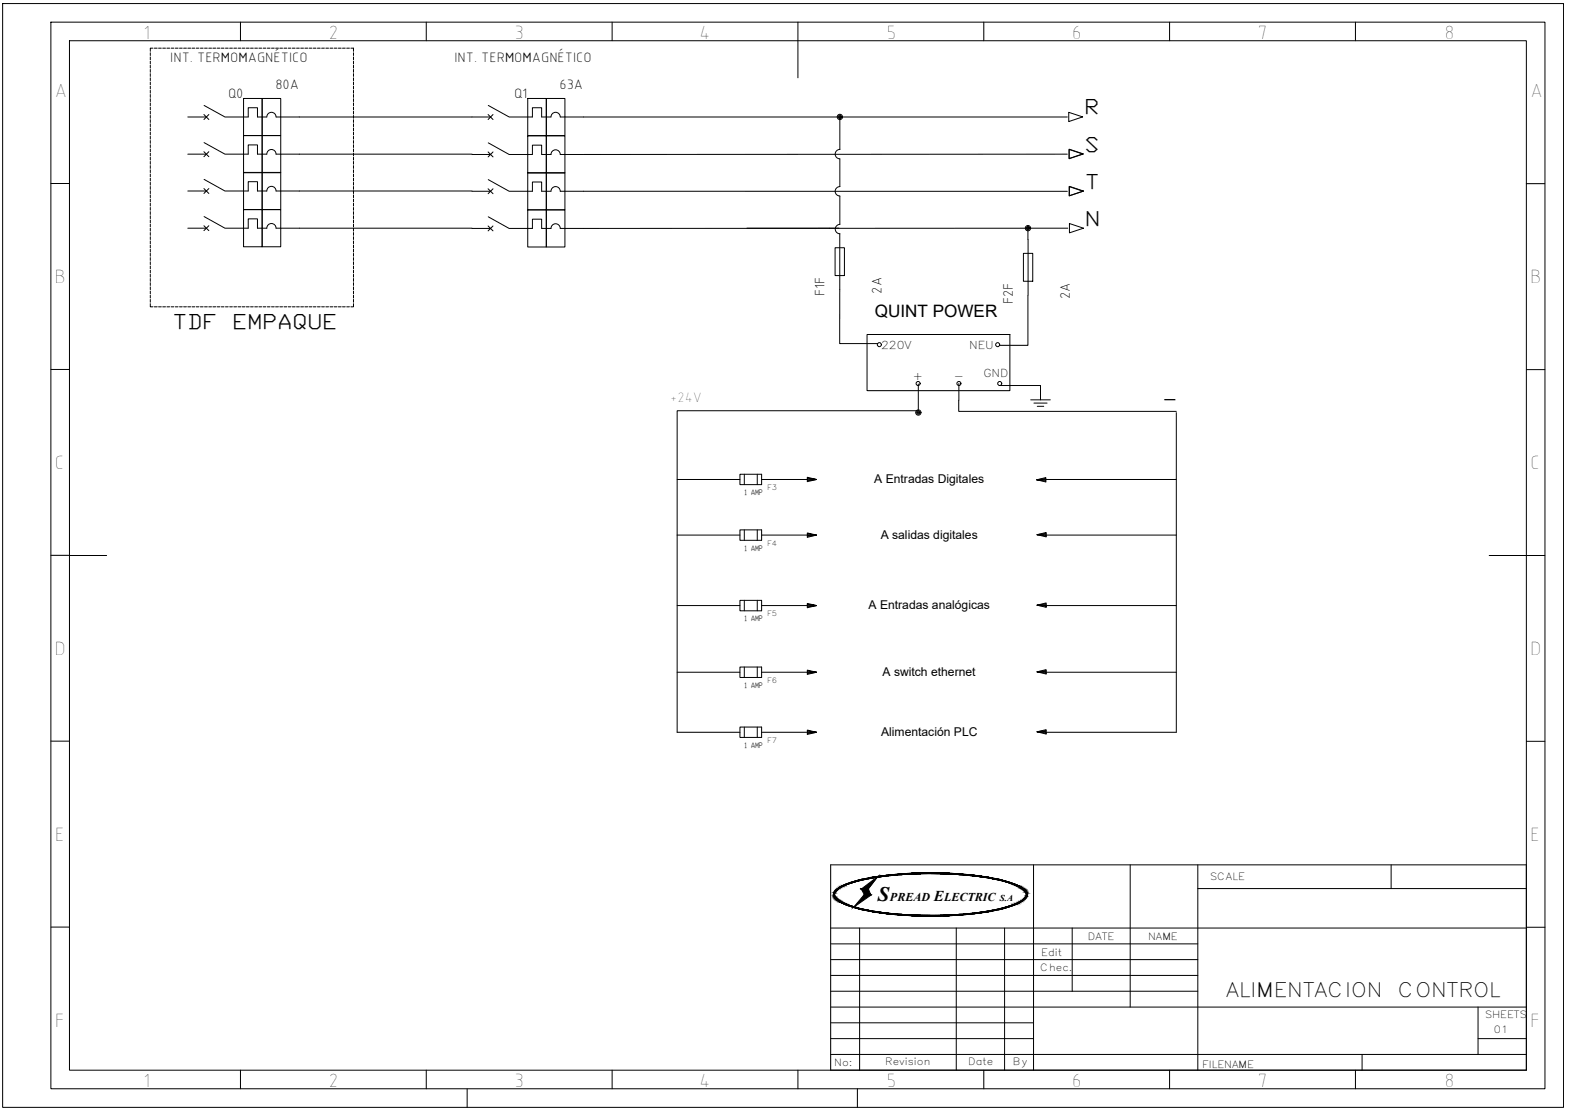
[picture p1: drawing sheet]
<svg xmlns="http://www.w3.org/2000/svg" width="420mm" height="297mm" viewBox="0 0 420 297" stroke-linecap="round" stroke-linejoin="round" font-family="sans-serif">
<g fill="none" stroke="#000" stroke-width=".27">
<path d="M.7 1h417.7v295.3h-417.7zM13.6 5.9h399.9v285.5h-399.9zM18.6 10.9h389.9v275.5h-389.9zM40.2 14.1v.8M40.2 15.2v.8M40.2 16.4v.7M40.2 17.5v.7M40.2 18.6v.7M40.2 19.7v.7M40.9 12.9h-.7v.8M41.3 12.9h.8M42.4 12.9h.8"/>
<path d="M43.5 12.9h.8M44.7 12.9h.7M45.8 12.9h.7M46.9 12.9h.8M48 12.9h.8M49.1 12.9h.8M50.3 12.9h.7M51.4 12.9h.7M52.5 12.9h.7M53.6 12.9h.8M54.7 12.9h.8M55.9 12.9h.7"/>
<path d="M57 12.9h.7M58.1 12.9h.8M59.2 12.9h.8M60.3 12.9h.8M61.5 12.9h.7M62.6 12.9h.7M63.7 12.9h.7M64.4 5.9v5M64.8 12.9h.8M65.9 12.9h.8M67 12.9h.8M68.2 12.9h.7"/>
<path d="M69.3 12.9h.7M70.4 12.9h.7M71.5 12.9h.8M72.7 12.9h.7M73.8 12.9h.7M74.9 12.9h.7M76 12.9h.7M77.1 12.9h.8M78.2 12.9h.8M79.4 12.9h.7M80.5 12.9h.7M81.6 12.9h.7"/>
<path d="M82.7 12.9h.8M83.8 12.9h.8M84.9 12.9h.8M86.1 12.9h.7M87.2 12.9h.7M88.3 12.9h.8M89.4 12.9h.8M90.5 12.9h.8M91.7 12.9h.7M92.8 12.9h.7M93.9 12.9h.7v.8M94.6 14.1v.8"/>
<path d="M94.6 15.2v.8M94.6 16.4v.7M94.6 17.5v.7M94.6 18.6v.7M94.6 19.7v.7M114.1 5.9v5M163.8 5.9v5M213.5 5.9v14.9M263.3 5.9v5M313 5.9v5M362.7 5.9v5M40.2 20.8v.8"/>
<path d="M40.2 21.9v.8M40.2 23.1v.7M40.2 24.2v.7M40.2 25.3v.8M40.2 26.4v.8M40.2 27.5v.8M40.2 28.7v.7M40.2 29.8v.7M40.2 30.9v.7M40.2 32v.8M40.2 33.1v.8M40.2 34.2v.8"/>
<path d="M40.2 35.4v.7M40.2 36.5v.7M40.2 37.6v.8M40.2 38.7v.8M40.2 39.9v.7M50.3 31.3h4.9M54.6 30.6l1.3 1.4M54.6 28.2l5.6 3.1h6.2v-2.5h2.5v2.5h2.5a1.24 1.24 0 0 1 1.2-1.2 1.24 1.24 0 0 1 1.3 1.2h57.4M54.6 38.2l5.6 3.1h6.2v-2.5h2.5v2.5h2.5M55.9 30.6l-1.3 1.4M65.2 26.4h5v9.9h-5zM65.2 36.3h5v9.9h-5z"/>
<path d="M70.2 26.4h4.9v9.9h-4.9zM70.2 36.3h4.9v9.9h-4.9zM94.6 20.8v.8M94.6 21.9v.8M94.6 23.1v.7M94.6 24.2v.7M94.6 25.3v.8M94.6 26.4v.8M94.6 27.5v.8M94.6 28.7v.7M94.6 29.8v.7M94.6 30.9v.7"/>
<path d="M94.6 32v.8M94.6 33.1v.8M94.6 34.2v.8M94.6 35.4v.7M94.6 36.5v.7M94.6 37.6v.8M94.6 38.7v.8M94.6 39.9v.7M130.6 30.6l1.3 1.4M130.7 38.2l5.6 3.1h6.2v-2.5h2.5v2.5h2.5a1.24 1.24 0 0 1 1.2-1.2 1.24 1.24 0 0 1 1.2 1.2h135.7M130.7 28.2l5.6 3.1h6.2v-2.5h2.5v2.5h2.5a1.24 1.24 0 0 1 1.2-1.2 1.24 1.24 0 0 1 1.2 1.2h135.7M131.9 30.6l-1.3 1.4"/>
<path d="M141.2 36.4h5v9.9h-5zM141.2 26.4h5v9.9h-5zM146.2 36.4h5v9.9h-5zM146.2 26.4h5v9.9h-5zM224.8 31.3v8.7M224.8 40a1.26 1.26 0 0 0-1.3 1.2 1.26 1.26 0 0 0 1.3 1.3M286 30.1l3.7 1.2-3.7 1.2zM286.1 39.9l3.7 1.3-3.7 1.2zM13.6 49.1h5M40.2 41v.7M40.2 42.1v.7M40.2 43.2v.7"/>
<path d="M40.2 44.3v.8M40.2 45.4v.8M40.2 46.6v.7M40.2 47.7v.7M40.2 48.8v.8M40.2 49.9v.8M40.2 51v.8M40.2 52.2v.7M40.2 53.3v.7M40.2 54.4v.7M40.2 55.5v.8M40.2 56.6v.8"/>
<path d="M40.2 57.7v.8M40.2 58.9v.7M40.2 60v.7M50.3 41.3h4.9M50.3 51.1h4.9M54.6 50.5l1.3 1.3M54.6 40.6l1.3 1.3M54.6 48l5.6 3.1h6.2v-2.5h2.5v2.5h2.5a1.24 1.24 0 0 1 1.2-1.2 1.24 1.24 0 0 1 1.3 1.2h52.4M54.6 58l5.6 3.1h6.2v-2.5h2.5v2.5h2.5a1.24 1.24 0 0 1 1.2-1.3 1.24 1.24 0 0 1 1.3 1.3h52.4M55.9 50.5l-1.3 1.3M55.9 40.6l-1.3 1.3M65.2 46.1h5v10h-5z"/>
<path d="M65.2 56.1h5v9.9h-5zM70.2 46.1h4.9v10h-4.9zM70.2 56.1h4.9v9.9h-4.9zM71.4 41.2a1.24 1.24 0 0 1 1.2-1.2 1.24 1.24 0 0 1 1.3 1.2M73.9 41.3h52.4M94.6 41v.7M94.6 42.1v.7M94.6 43.2v.7M94.6 44.3v.8M94.6 45.4v.8M94.6 46.6v.7M94.6 47.7v.7"/>
<path d="M94.6 48.8v.8M94.6 49.9v.8M94.6 51v.8M94.6 52.2v.7M94.6 53.3v.7M94.6 54.4v.7M94.6 55.5v.8M94.6 56.6v.8M94.6 57.7v.8M94.6 58.9v.7M94.6 60v.7M126.3 51.2h5"/>
<path d="M126.3 41.3h5M130.6 50.5l1.3 1.3M130.6 40.7l1.3 1.3M130.7 48.1l5.6 3.1h6.2v-2.5h2.5v2.5h2.5a1.24 1.24 0 0 1 1.2-1.3 1.24 1.24 0 0 1 1.2 1.3h135.7M130.7 58l5.6 3.1h6.2v-2.4h2.5v2.4h2.5a1.24 1.24 0 0 1 1.2-1.2 1.24 1.24 0 0 1 1.2 1.2h135.9M131.9 50.5l-1.3 1.3M131.9 40.7l-1.3 1.3M141.2 46.2h5v10h-5zM141.2 56.2h5v9.9h-5zM146.2 46.2h5v10h-5zM146.2 56.2h5v9.9h-5zM224.8 42.5v7.5"/>
<path d="M224.8 52.5v7.5M224.8 49.9a1.26 1.26 0 0 0-1.3 1.3 1.26 1.26 0 0 0 1.3 1.3M286.1 40l3.7 1.2-3.7 1.3zM286.1 49.9l3.7 1.3-3.7 1.2zM286.2 49.9l3.7 1.2-3.7 1.3zM286.2 59.8l3.7 1.3-3.7 1.2zM408.5 49.1h4.9M40.2 61.1v.7M40.2 62.2v.8M40.2 63.4v.7M40.2 64.5v.7M40.2 65.6v.7"/>
<path d="M40.2 66.7v.8M40.2 67.8v.8M40.2 68.9v.8M40.2 70.1v.7M40.2 71.2v.7M40.2 72.3v.7M40.2 73.4v.8M40.2 74.5v.8M40.2 75.6v.8M40.2 76.8v.7M40.2 77.9v.7M40.2 79v.8"/>
<path d="M50.3 61.1h4.9M54.6 60.4l1.3 1.3M55.9 60.4l-1.3 1.3M94.6 61.1v.7M94.6 62.2v.8M94.6 63.4v.7M94.6 64.5v.7M94.6 65.6v.7M94.6 66.7v.8M94.6 67.8v.8M94.6 68.9v.8M94.6 70.1v.7"/>
<path d="M94.6 71.2v.7M94.6 72.3v.7M94.6 73.4v.8M94.6 74.5v.8M94.6 75.6v.8M94.6 76.8v.7M94.6 77.9v.7M94.6 79v.8M126.3 61.1h5M130.6 60.5l1.3 1.3M131.9 60.5l-1.3 1.3M223.5 66.3h2.5v7.4h-2.5z"/>
<path d="M224.7 62.5v29.4h10.2M224.8 60a1.26 1.26 0 0 0-1.3 1.3 1.26 1.26 0 0 0 1.3 1.3M273.9 67.8h2.5v7.5h-2.5zM275.1 79.1v13.3h-7.6M275.1 61.1v17.9M13.6 98.9h5M40.2 81.3v.8h.7M40.2 80.1v.8M41.3 82.1h.8M42.4 82.1h.8M43.5 82.1h.8M44.7 82.1h.7"/>
<path d="M45.8 82.1h.7M46.9 82.1h.8M48 82.1h.8M49.1 82.1h.8M50.3 82.1h.7M51.4 82.1h.7M52.5 82.1h.7M53.6 82.1h.8M54.7 82.1h.8M55.9 82.1h.7M57 82.1h.7M58.1 82.1h.8"/>
<path d="M59.2 82.1h.8M60.3 82.1h.8M61.5 82.1h.7M62.6 82.1h.7M63.7 82.1h.7M64.8 82.1h.8M65.9 82.1h.8M67 82.1h.8M68.2 82.1h.7M69.3 82.1h.7M70.4 82.1h.7M71.5 82.1h.8"/>
<path d="M72.7 82.1h.7M73.8 82.1h.7M74.9 82.1h.7M76 82.1h.7M77.1 82.1h.8M78.2 82.1h.8M79.4 82.1h.7M80.5 82.1h.7M81.6 82.1h.7M82.7 82.1h.8M83.8 82.1h.8M84.9 82.1h.8"/>
<path d="M86.1 82.1h.7M87.2 82.1h.7M88.3 82.1h.8M89.4 82.1h.8M90.5 82.1h.8M91.7 82.1h.7M92.8 82.1h.7M94.6 81.3v.8h-.7M94.6 80.1v.8M232 89.5h38.3v15h-38.3zM408.5 98.9h4.9M245.8 102.8v7.1h-64.6v86.1h16.8"/>
<path d="M256.6 102.6v7.5h58.2M267.5 103.2h11v3.8M275.8 107h5.3M276.7 107.9h3.5M277.6 108.7h1.7M314.8 110.4v85.6l-37.2-.2M181.2 128.3h16.8M198 126.9h5.8v2.8h-5.8zM199.2 126.9v2.8M202.7 126.9v2.8M203.8 128.3h12.3M216.1 128l2.4 .3-2.4-.6v1.2l2.4-.6-2.4 .1"/>
<path d="M216.1 128.2l2.3 .1M218.5 128.3l-2.4 .4M277.6 128.4l2.3 .1M279.9 128.3l-2.5 .1 2.5 .6v-1.2l-2.5 .6 2.5 .3M279.9 128l-2.5 .4M280 128.3h34.8M13.6 148.6h5M18.6 148.7h9.9M181.2 143.2h16.8M198 141.8h5.8v2.8h-5.8zM199.2 141.8v2.8M202.7 141.8v2.8"/>
<path d="M203.8 143.2h12.3M216.1 142.9l2.4 .3-2.4-.6v1.2l2.4-.6-2.4 .1M216.1 143.1l2.3 .1M218.5 143.2l-2.4 .4M277.6 143.1l37.2 .1M280 143l-2.5 .1 2.5 .6v-1.2l-2.5 .6 2.5 .3M280 142.7l-2.5 .4M398.5 148.7h14.9M181.2 162.1h16.8M181.2 179.9h16.8M198 160.7h5.8v2.7h-5.8zM198 178.5h5.8v2.8h-5.8z"/>
<path d="M199.2 160.7v2.7M199.2 178.5v2.8M202.7 160.7v2.7M202.7 178.5v2.8M203.8 162.1h12.3M203.8 179.9h12.3M216.1 161.7l2.4 .4-2.4-.6v1.1l2.4-.5-2.4 .1M216.1 179.6l2.4 .3-2.4-.6v1.2l2.4-.6-2.4 .1M216.1 161.9l2.3 .2M216.1 179.8l2.3 .1M218.5 162.1l-2.4 .3M218.5 179.9l-2.4 .3"/>
<path d="M277.6 161.9l37.2 .2M277.6 179.8l37.2 .1M280 161.8l-2.5 .1 2.5 .6v-1.1l-2.5 .5 2.5 .4M280 179.7l-2.5 .1 2.5 .6v-1.2l-2.5 .6 2.5 .3M280 161.6l-2.5 .3M280 179.4l-2.5 .4M13.6 198.3h5M198 194.6h5.8v2.7h-5.8zM199.2 194.6v2.7M202.7 194.6v2.7M203.8 196h12.3M216.1 195.6l2.4 .4-2.4-.6v1.1l2.4-.5-2.4 .1"/>
<path d="M216.1 195.8l2.3 .2M218.5 196l-2.4 .3M280 195.7l-2.5 .1 2.5 .6v-1.1l-2.5 .5 2.5 .4M280 195.5l-2.5 .3M408.5 198.4h4.9M222.3 231.4h186.2v55h-186.2zM223.7 238.5a15.2 15.2 0 0 1 7.8-3.2 95.3 95.3 0 0 1 37.6 .7 10.5 10.5 0 0 1 5.4 2.7 1.42 1.42 0 0 1-.7 2 30 30 0 0 1-12.5 3.6 93 93 0 0 1-32.4-1.5 8.6 8.6 0 0 1-5.5-3l-.1-.6zM223.8 238.1a22 22 0 0 1 9.7-3.3 95.5 95.5 0 0 1 35.6 1 10.6 10.6 0 0 1 5.5 2.8 1.56 1.56 0 0 1-.7 2.3 31.8 31.8 0 0 1-13.7 3.7 93.1 93.1 0 0 1-31.3-1.6 9 9 0 0 1-5.7-3.1l-.1-.8zM234.3 235.3l-2.6 3.4M276.6 231.4v55M302.5 231.4v38.1M320.6 231.4v55"/>
<path d="M320.6 237.8h87.9M372.3 231.4v6.4M13.6 248.1h5M222.3 248.3h186.2M222.3 252.6h98.3M222.3 256.8h98.3M230 248.3v38.1M255.9 248.3v38.1M268.8 248.3v38.1M286.9 248.3v17M408.5 248.1h5M222.3 277.9h54.3"/>
<path d="M222.3 269.5h186.2M222.3 261h98.3M222.3 265.3h98.3M222.3 273.7h54.3M395.5 277.9h13M395.5 269.5v12.7M64.4 286.4v5M114.1 286.4v5M125 291.4v4.9M163.8 286.4v5M213.5 286.4v5M222.3 282.2h186.2"/>
<path d="M229.5 291.4v4.9M263.3 286.4v5M313 286.4v5M362.7 286.4v5M364.5 282.2v4.2"/>
<circle cx="224.8" cy="31.3" r=".71"/>
<circle cx="224.8" cy="31.3" r=".46"/>
<circle cx="224.8" cy="31.3" r=".22"/>
<circle cx="275.1" cy="61.1" r=".71"/>
<circle cx="275.1" cy="61.1" r=".46"/>
<circle cx="275.1" cy="61.1" r=".22"/>
<circle cx="235.3" cy="92.2" r=".54"/>
<circle cx="267" cy="92.2" r=".54"/>
<circle cx="245.7" cy="102.6" r=".54"/>
<circle cx="245.8" cy="110.4" r=".71"/>
<circle cx="245.8" cy="110.4" r=".46"/>
<circle cx="245.8" cy="110.4" r=".22"/>
<circle cx="256.6" cy="102.6" r=".54"/>
<circle cx="267.5" cy="102.6" r=".54"/>
</g>
<g fill="#000" stroke="#000" stroke-width=".27">
<path d="M231.3 239.4h1.7l.1 .1zM230.6 237.9l4.4-3.4-2.6 3.4zM246.5 233.6h5.1zM256.6 234h2.4z"/>
<path d="M223.1 239.4h.2zM223.1 239.4h.2z"/>
<path d="M223.1 239.4l.2 .2v-.2zM223.1 239.4l.2 .2h-.2z"/>
<path d="M223.1 239.1l.2 .1zM223.1 239.1l.2 .1z"/>
<path d="M223.1 239.2l.2 .2v-.2zM223.1 239.2l.2 .2h-.2z"/>
<path d="M223.1 239.6h.2zM223.1 239.6h.2z"/>
<path d="M223.1 239.6l.3 .2zM223.1 239.6l.3 .2z"/>
<path d="M223.2 239l.1 .1 .1-.1zM223.2 239l.1 .1h-.2z"/>
<path d="M223.2 239.8l.2 .1zM223.2 239.8l.2 .1z"/>
<path d="M223.2 238.9h.2zM223.2 238.9l.2 .1z"/>
<path d="M223.2 239.9l.3 .1zM223.2 239.9l.3 .1z"/>
<path d="M223.3 238.7l.1 .2 .1-.2zM223.3 238.7l.1 .2h-.2z"/>
<path d="M223.4 238.6h.2zM223.4 238.6l.1 .1z"/>
<path d="M223.4 238.5l.2 .1 .1-.1zM223.4 238.5l.2 .1h-.2z"/>
<path d="M223.5 238.4h.3zM223.5 238.4l.2 .1h-.3z"/>
<path d="M223.7 238.2h.3zM223.7 238.2l.1 .2h-.3z"/>
<path d="M223.8 238.1l.2 .1 .1-.1zM223.8 238.1l.2 .1h-.3z"/>
<path d="M224 238h.2zM223.8 238.1h.3z"/>
<path d="M224.1 237.8l.1 .2 .3-.2zM224 238l.1-.2 .1 .2z"/>
<path d="M224.3 237.7h.3zM224.1 237.8h.4z"/>
<path d="M224.5 237.6l.1 .1 .3-.1zM224.3 237.7l.2-.1 .1 .1z"/>
<path d="M224.7 237.4h.4zM224.5 237.6h.4z"/>
<path d="M225 237.3l.1 .1 .3-.1zM224.7 237.4l.3-.1 .1 .1z"/>
<path d="M225.1 237.2h.5zM225 237.3h.4z"/>
<path d="M225.5 237l.1 .2 .3-.2zM225.1 237.2l.4-.2 .1 .2z"/>
<path d="M225.6 236.9h.5zM225.5 237h.4z"/>
<path d="M226 236.7l.1 .2 .5-.2zM225.6 236.9l.4-.2 .1 .2z"/>
<path d="M226.2 236.7h.5zM226 236.7h.6z"/>
<path d="M226.7 236.5v.2l.5-.2zM226.2 236.7l.5-.2v.2z"/>
<path d="M226.8 236.4h.6zM226.7 236.5h.5z"/>
<path d="M227.3 236.3l.1 .1 .6-.1zM226.8 236.4l.5-.1 .1 .1z"/>
<path d="M227.5 236.2h.6zM227.3 236.3h.7z"/>
<path d="M228.1 236v.2l.7-.2zM227.5 236.2l.6-.2v.2z"/>
<path d="M228.2 236h.7zM228.1 236h.7z"/>
<path d="M228.9 235.8v.2l.7-.2zM228.2 236l.7-.2v.2z"/>
<path d="M229 235.8h.7zM228.9 235.8h.7z"/>
<path d="M229.7 235.6v.2l.8-.2zM229 235.8l.7-.2v.2z"/>
<path d="M229.8 235.5h.8zM229.7 235.6h.8z"/>
<path d="M231.3 239.4l-.1 .1h1.9zM231.2 239.5h1.9l-4.6 3.3z"/>
<path d="M231.5 235.1h1zM231.5 235.1h1z"/>
<path d="M230.6 235.3v.2l.9-.2zM229.8 235.5l.8-.2v.2z"/>
<path d="M230.6 235.3h.9zM230.6 235.3h.9z"/>
<path d="M230.6 237.9h1.8zM230.5 237.9h1.9z"/>
<path d="M230.5 237.9l2.5 1.5-.6-1.5zM230.5 237.9l2.5 1.5h-1.7z"/>
<path d="M231.5 235.1v.2l1-.2zM230.6 235.3l.9-.2v.2z"/>
<path d="M232.4 235l.1 .1 1-.1zM231.5 235.1l.9-.1 .1 .1z"/>
<path d="M232.5 235h1.1zM232.4 235h1.1z"/>
<path d="M233.3 234.8l.3 .2 .9-.2zM232.5 235l.8-.2 .3 .2z"/>
<path d="M233.5 234.8h1.2zM233.3 234.8h1.2z"/>
<path d="M234.3 234.6h1.3zM233.5 234.8h1.2z"/>
<path d="M234.5 234.6h1.4zM234.3 234.6h1.3z"/>
<path d="M235.3 234.5h1.4zM234.5 234.6h1.4z"/>
<path d="M235.6 234.4h1.6zM235.3 234.5h1.4z"/>
<path d="M236.2 234.4h1.7zM235.6 234.4h1.6z"/>
<path d="M236.7 234.3h1.8zM236.2 234.4h1.7z"/>
<path d="M237.2 234.2h1.8zM236.7 234.3h1.8z"/>
<path d="M237.8 234.1h2.1zM237.2 234.2h1.8z"/>
<path d="M238.1 234.1h2.1zM237.8 234.1h2.1z"/>
<path d="M239 234h2.4zM238.1 234.1h2.1z"/>
<path d="M239 234h2.4zM239 234h2.4z"/>
<path d="M240.2 233.9h3.1zM239 234h2.4z"/>
<path d="M240.7 233.9h3.2zM240.2 233.9h3.1z"/>
<path d="M241.4 233.8h4.1zM240.7 233.9h3.2z"/>
<path d="M242 233.8h4.5zM242 233.8h4.5z"/>
<path d="M242 233.8h4.5zM241.4 233.8h4.1z"/>
<path d="M242.5 233.8h6.5zM242 233.8h4.5z"/>
<path d="M246.5 233.6h5.1zM246.5 233.6h5.1z"/>
<path d="M246.5 233.6l7.6 .1zM243.9 233.7h10.2zM243.9 233.7h10.2zM243.9 233.7h10.2z"/>
<path d="M243.9 233.7l11.6 .1zM242.5 233.8h13z"/>
<path d="M249 233.8h7zM249 233.8h7z"/>
<path d="M251.6 233.8h5zM251.6 233.8h5z"/>
<path d="M252.5 233.8l4.8 .1zM252.5 233.8l4.8 .1z"/>
<path d="M254.1 233.9h3.7zM254.1 233.9h3.7z"/>
<path d="M254.7 233.9l4.3 .1zM254.7 233.9l4.3 .1zM256.6 234h2.4z"/>
<path d="M256.6 234l3.3 .1zM256.6 234l3.3 .1z"/>
<path d="M257.8 234.1h2.4zM257.8 234.1h2.4z"/>
<path d="M258.1 234.1l2.7 .1zM258.1 234.1l2.7 .1z"/>
<path d="M259 234.2l2.3 .1zM259 234.2l2.3 .1z"/>
<path d="M259.5 234.3l2.3 .1zM259.5 234.3l2.3 .1z"/>
<path d="M260.1 234.4h2.3zM260.1 234.4h2.3z"/>
<path d="M260.8 234.4l2 .1zM260.8 234.4l2 .1z"/>
<path d="M261.3 234.5l2.2 .1zM261.3 234.5l2.2 .1z"/>
<path d="M262.1 234.6h1.6zM262.1 234.6h1.6z"/>
<path d="M262.4 234.6l2.1 .2zM262.4 234.6l2.1 .2z"/>
<path d="M263.3 234.8h1.4zM263.3 234.8h1.4z"/>
<path d="M263.5 234.8l2 .2zM263.5 234.8l2 .2z"/>
<path d="M265.5 235.1h1zM265.5 235.1h1z"/>
<path d="M264.4 235h1.2zM264.4 235h1.2z"/>
<path d="M264.5 235l2 .1zM264.5 235l2 .1z"/>
<path d="M265.5 235.1l1.9 .2zM265.5 235.1l1.9 .2z"/>
<path d="M266.5 235.3h.9zM266.5 235.3h.9z"/>
<path d="M266.5 235.3l1.7 .2zM266.5 235.3l1.7 .2z"/>
<path d="M267.4 235.5l.9 .1zM267.4 235.5l.9 .1z"/>
<path d="M267.5 235.6l1.5 .2zM267.5 235.6l1.5 .2z"/>
<path d="M268.3 235.8h.8zM268.3 235.8h.8z"/>
<path d="M268.4 235.8l1.4 .2zM268.4 235.8l1.4 .2z"/>
<path d="M269.1 236h.8zM269.1 236h.8z"/>
<path d="M269.2 236l1.3 .2zM269.2 236l1.3 .2z"/>
<path d="M269.9 236.2l.8 .1zM269.9 236.2l.8 .1z"/>
<path d="M270 236.3l1.2 .1zM270 236.3l1.2 .1z"/>
<path d="M270.6 236.4l.7 .1zM270.6 236.4l.7 .1z"/>
<path d="M270.8 236.5l1 .2zM270.8 236.5l1 .2z"/>
<path d="M271.3 236.7h.7zM271.3 236.7h.7z"/>
<path d="M271.4 236.7l1 .2zM271.4 236.7l1 .2z"/>
<path d="M271.9 236.9l.6 .1zM271.9 236.9l.6 .1z"/>
<path d="M272.1 237l.8 .2zM272.1 237l.8 .2z"/>
<path d="M272.4 237.2l.6 .1zM272.4 237.2l.6 .1z"/>
<path d="M272.6 237.3l.7 .1zM272.6 237.3l.7 .1z"/>
<path d="M273 237.4l.5 .2zM273 237.4l.5 .2z"/>
<path d="M273.1 237.6l.6 .1zM273.1 237.6l.6 .1z"/>
<path d="M273.4 237.7l.5 .1zM273.4 237.7l.5 .1z"/>
<path d="M273.5 237.8l.6 .2zM273.5 237.8l.6 .2z"/>
<path d="M273.8 238l.4 .1zM273.8 238l.4 .1z"/>
<path d="M273.9 238.1l.4 .1zM273.9 238.1l.4 .1z"/>
<path d="M274.1 238.2l.4 .2zM274.1 238.2l.4 .2z"/>
<path d="M274.2 238.4l.4 .1zM274.2 238.4l.4 .1z"/>
<path d="M274.3 238.5l.3 .1zM274.3 238.5l.3 .1z"/>
<path d="M274.4 238.6l.3 .1zM274.4 238.6l.3 .1z"/>
<path d="M274.5 238.7l.3 .2zM274.5 238.7l.3 .2z"/>
<path d="M274.6 238.9l.2 .1zM274.6 238.9l.2 .1z"/>
<path d="M274.6 239.9l.1 .1 .1-.1zM274.6 239.9l.1 .1h-.2z"/>
<path d="M274.6 239l.3 .1zM274.6 239l.3 .1z"/>
<path d="M274.6 239.8h.2zM274.6 239.8l.2 .1z"/>
<path d="M274.7 239.1l.2 .1zM274.7 239.1l.2 .1z"/>
<path d="M274.7 239.2l.2 .2v-.2zM274.7 239.2l.2 .2h-.2z"/>
<path d="M274.7 239.6h.2zM274.7 239.6h.2z"/>
<path d="M274.7 239.6l.1 .2 .1-.2zM274.7 239.6l.1 .2h-.2z"/>
<path d="M274.7 239.4l.2 .2v-.2zM274.7 239.4l.2 .2h-.2z"/>
<path d="M223.3 240l.3 .1zM223.3 240l.3 .1z"/>
<path d="M223.4 240.1l.3 .1zM223.4 240.1l.3 .1z"/>
<path d="M223.4 240.2l.4 .2zM223.4 240.2l.4 .2z"/>
<path d="M223.5 240.4l.5 .1zM223.5 240.4l.5 .1z"/>
<path d="M223.7 240.5l.4 .1zM223.7 240.5l.4 .1z"/>
<path d="M223.8 240.6l.4 .1zM223.8 240.6l.4 .1z"/>
<path d="M224 240.7l.5 .2zM224 240.7l.5 .2z"/>
<path d="M224.1 240.9l.5 .1zM224.1 240.9l.5 .1z"/>
<path d="M224.3 241l.6 .2zM224.3 241l.6 .2z"/>
<path d="M224.5 241.2l.6 .1zM224.5 241.2l.6 .1z"/>
<path d="M224.7 241.3l.7 .1zM224.7 241.3l.7 .1z"/>
<path d="M225 241.4l.6 .2zM225 241.4l.6 .2z"/>
<path d="M225.1 241.6l.8 .1zM225.1 241.6l.8 .1z"/>
<path d="M225.5 241.7l.6 .1zM225.5 241.7l.6 .1z"/>
<path d="M225.6 241.8l1 .2zM225.6 241.8l1 .2z"/>
<path d="M226 242l.7 .1zM226 242l.7 .1z"/>
<path d="M226.2 242.1l1 .1zM226.2 242.1l1 .1z"/>
<path d="M226.7 242.2l.7 .1zM226.7 242.2l.7 .1z"/>
<path d="M226.8 242.3l1.2 .2zM226.8 242.3l1.2 .2z"/>
<path d="M227.3 242.5h.8zM227.3 242.5h.8z"/>
<path d="M227.5 242.5l1.3 .2zM227.5 242.5l1.3 .2z"/>
<path d="M228.1 242.7l.8 .1zM228.1 242.7l.8 .1z"/>
<path d="M228.2 242.8l1.4 .2zM228.2 242.8l1.4 .2z"/>
<path d="M228.9 243h.8zM228.9 243h.8z"/>
<path d="M229 243l1.5 .2zM229 243l1.5 .2z"/>
<path d="M229.7 243.2h.9zM229.7 243.2h.9z"/>
<path d="M229.8 243.2l1.7 .2zM229.8 243.2l1.7 .2z"/>
<path d="M230.6 243.4h.9zM230.6 243.4h.9z"/>
<path d="M231.5 243.6h1zM231.5 243.6h1z"/>
<path d="M230.6 243.4l1.9 .2zM230.6 243.4l1.9 .2z"/>
<path d="M231.5 243.6l2 .2zM231.5 243.6l2 .2z"/>
<path d="M232.4 243.8h1.2zM232.4 243.8h1.2z"/>
<path d="M232.5 243.8l2 .1zM232.5 243.8l2 .1z"/>
<path d="M233.3 243.9l1.4 .1zM233.3 243.9l1.4 .1z"/>
<path d="M233.5 244l2.1 .1zM233.5 244l2.1 .1z"/>
<path d="M234.3 244.1l1.6 .1zM234.3 244.1l1.6 .1z"/>
<path d="M234.5 244.2l2.2 .1zM234.5 244.2l2.2 .1z"/>
<path d="M235.2 244.3h2zM235.2 244.3h2z"/>
<path d="M235.6 244.3l2.3 .1zM235.6 244.3l2.3 .1z"/>
<path d="M236.2 244.4l2.3 .1zM236.2 244.4l2.3 .1z"/>
<path d="M236.7 244.5h2.3zM236.7 244.5h2.3z"/>
<path d="M237.2 244.5l2.7 .1zM237.2 244.5l2.7 .1z"/>
<path d="M237.8 244.6h2.4zM237.8 244.6h2.4z"/>
<path d="M238.1 244.6l3.3 .1zM238.1 244.6l3.3 .1z"/>
<path d="M239 244.7h2.4zM239 244.7h2.4z"/>
<path d="M239 244.7l4.3 .1zM239 244.7l4.3 .1z"/>
<path d="M240.2 244.8l3.7 .1zM240.2 244.8l3.7 .1z"/>
<path d="M240.7 244.9h4.8zM240.7 244.9h4.8z"/>
<path d="M241.4 244.9h5.1zM241.4 244.9h5.1z"/>
<path d="M242 244.9l7 .1zM242 244.9l7 .1z"/>
<path d="M246.5 245.1h5.1zM246.5 245.1h5.1z"/>
<path d="M243.9 245h10.2zM243.9 245l7.7 .1zM246.5 245.1h5.1z"/>
<path d="M242.5 245h13zM242.5 245h11.6zM243.9 245h10.2zM243.9 245h10.2z"/>
<path d="M251.6 244.9h4.4zM249 245h6.5z"/>
<path d="M252.5 244.9h4.1zM251.6 244.9h4.4z"/>
<path d="M254.1 244.9h3.2zM252.5 244.9h4.1z"/>
<path d="M254.7 244.8h3.1zM254.1 244.9h3.2z"/>
<path d="M256.6 244.7h2.4zM254.7 244.8h3.1z"/>
<path d="M256.6 244.7h2.4zM256.6 244.7h2.4z"/>
<path d="M257.8 244.6h2.1zM256.6 244.7h2.4z"/>
<path d="M258.1 244.6h2.1zM257.8 244.6h2.1z"/>
<path d="M259 244.5h1.8zM258.1 244.6h2.1z"/>
<path d="M259.5 244.5h1.8zM259 244.5h1.8z"/>
<path d="M260.1 244.4h1.7zM259.5 244.5h1.8z"/>
<path d="M260.8 244.3h1.6zM260.1 244.4h1.7z"/>
<path d="M261.3 244.3h1.5zM260.8 244.3h1.6z"/>
<path d="M262.1 244.2h1.4zM261.3 244.3h1.5z"/>
<path d="M262.4 244.1h1.3zM262.1 244.2h1.4z"/>
<path d="M263.3 244h1.2zM262.4 244.1h1.3z"/>
<path d="M263.5 243.9h1.2zM263.3 244h1.2z"/>
<path d="M265.5 243.6h1zM265.5 243.6h1z"/>
<path d="M264.4 243.8l.3 .1 .8-.1zM263.5 243.9l.9-.1 .3 .1z"/>
<path d="M264.5 243.8h1.1zM264.4 243.8h1.1z"/>
<path d="M265.5 243.6l.1 .2 .9-.2zM264.5 243.8l1-.2 .1 .2z"/>
<path d="M266.5 243.4v.2l.9-.2zM265.5 243.6l1-.2v.2z"/>
<path d="M266.5 243.4h.9zM266.5 243.4h.9z"/>
<path d="M267.4 243.2v.2l.8-.2zM266.5 243.4l.9-.2v.2z"/>
<path d="M267.5 243.2h.8zM267.4 243.2h.8z"/>
<path d="M268.3 243v.2l.7-.2zM267.5 243.2l.8-.2v.2z"/>
<path d="M268.4 243h.7zM268.3 243h.7z"/>
<path d="M269.1 242.8v.2l.7-.2zM268.4 243l.7-.2v.2z"/>
<path d="M269.2 242.7h.7zM269.1 242.8h.7z"/>
<path d="M269.9 242.5v.2l.6-.2zM269.2 242.7l.7-.2v.2z"/>
<path d="M270 242.5h.7zM269.9 242.5h.6z"/>
<path d="M270.6 242.3l.1 .2 .5-.2zM270 242.5l.6-.2 .1 .2z"/>
<path d="M270.8 242.2h.5zM270.6 242.3h.6z"/>
<path d="M271.3 242.1v.1l.5-.1zM270.8 242.2l.5-.1v.1z"/>
<path d="M271.4 242h.6zM271.3 242.1h.5z"/>
<path d="M271.9 241.8l.1 .2 .4-.2zM271.4 242l.5-.2 .1 .2z"/>
<path d="M272.1 241.7h.4zM271.9 241.8h.5z"/>
<path d="M272.4 241.6l.1 .1 .4-.1zM272.1 241.7l.3-.1 .1 .1z"/>
<path d="M272.6 241.4h.4zM272.4 241.6h.5z"/>
<path d="M273 241.3v.1l.3-.1zM272.6 241.4l.4-.1v.1z"/>
<path d="M273.1 241.2h.4zM273 241.3h.3z"/>
<path d="M273.4 241l.1 .2 .2-.2zM273.1 241.2l.3-.2 .1 .2z"/>
<path d="M273.5 240.9h.4zM273.4 241h.3z"/>
<path d="M273.8 240.7l.1 .2 .2-.2zM273.5 240.9l.3-.2 .1 .2z"/>
<path d="M273.9 240.6h.3zM273.8 240.7h.3z"/>
<path d="M274.1 240.5l.1 .1 .1-.1zM273.9 240.6l.2-.1 .1 .1z"/>
<path d="M274.2 240.4h.3zM274.2 240.4l.1 .1h-.2z"/>
<path d="M274.3 240.2h.3zM274.3 240.2l.2 .2h-.3z"/>
<path d="M274.4 240.1h.2zM274.4 240.1l.2 .1h-.3z"/>
<path d="M274.5 240h.2zM274.5 240l.1 .1h-.2z"/>
</g>
<g font-size="5.6">
<text x="290.3" y="30.5">R</text>
<text x="290.2" y="40.7">S</text>
<text x="290.3" y="50.6">T</text>
<text x="290.4" y="60.5">N</text>
<text x="46.2" y="88.1">TDF</text>
<text x="62.2" y="88.1">EMPAQUE</text>
<text x="311.1" y="108.9">-</text>
</g>
<text font-size="5.5" x="235" y="241.2">S</text>
<g font-size="5.4">
<text x="38.3" y="10.4">1</text>
<text x="88" y="10.4">2</text>
<text x="137.6" y="10.4">3</text>
<text x="187.1" y="10.4">4</text>
<text x="237.2" y="10.4">5</text>
<text x="286.8" y="10.4">6</text>
<text x="336.5" y="10.4">7</text>
<text x="386.5" y="10.4">8</text>
<text x="14.6" y="26">A</text>
<text x="409.5" y="26">A</text>
<text x="14.6" y="75.8">B</text>
<text x="409.5" y="75.8">B</text>
<text x="14.6" y="125.5">C</text>
<text x="409.5" y="125.5">C</text>
<text x="14.6" y="175.2">D</text>
<text x="409.5" y="175.2">D</text>
<text x="14.6" y="225">E</text>
<text x="409.5" y="225">E</text>
<text x="328.2" y="266.8">ALIMENTACION</text>
<text x="374" y="266.8">CONTROL</text>
<text x="14.6" y="274.7">F</text>
<text x="409.5" y="274.7">F</text>
<text x="38.3" y="290.9">1</text>
<text x="88" y="290.9">2</text>
<text x="137.6" y="290.9">3</text>
<text x="187.1" y="290.9">4</text>
<text x="237.2" y="290.9">5</text>
<text x="286.8" y="290.9">6</text>
<text x="336.5" y="290.9">7</text>
<text x="386.5" y="290.9">8</text>
</g>
<text font-size="4.6" x="234.1" y="84.9">QUINT POWER</text>
<text font-size="4" x="249.9" y="241.2">E</text>
<g font-size="3.8">
<text x="45.6" y="16.5">INT. TERMOMAGNÉTICO</text>
<text x="121.6" y="16.5">INT. TERMOMAGNÉTICO</text>
<text x="73.7" y="23.9">80A</text>
<text x="149.7" y="23.9">63A</text>
<text x="61" y="26.1">Q0</text>
<text x="137.6" y="26.1">Q1</text>
<text x="220.6" y="79.3" transform="rotate(-90 220.6 79.3)">F1F</text>
<text x="235.9" y="78.6" transform="rotate(-90 235.9 78.6)">2A</text>
<text x="271" y="81.4" transform="rotate(-90 271 81.4)">F2F</text>
<text x="286.3" y="80.1" transform="rotate(-90 286.3 80.1)">2A</text>
<text x="179.4" y="107.5">+24V</text>
</g>
<g font-size="3.2">
<text x="234" y="129.3">A Entradas Digitales</text>
<text x="235.7" y="144.2">A salidas digitales</text>
<text x="232.5" y="163.1">A Entradas analógicas</text>
<text x="236.2" y="180.9">A switch ethernet</text>
<text x="235.8" y="197">Alimentación PLC</text>
<text x="238.2" y="241.2">PREAD</text>
<text x="252.7" y="241.2">LECTRIC</text>
</g>
<g font-size="2.9">
<text x="235.8" y="93.3">220V</text>
<text x="259.3" y="93.3">NEU</text>
<text x="244.3" y="101.7">+</text>
<text x="255.3" y="101.7">-</text>
<text x="263.2" y="101">GND</text>
</g>
<g font-size="2.7">
<text x="323.8" y="235.5">SCALE</text>
<text x="291.1" y="251.6">DATE</text>
<text x="307.2" y="251.4">NAME</text>
<text x="278.6" y="255.8">Edit</text>
<text x="278.4" y="259.8">Chec.</text>
<text x="397.4" y="272.4">SHEETS</text>
<text x="399.8" y="276.4">01</text>
<text x="223.3" y="285.2">No:</text>
<text x="236.9" y="284.9">Revision</text>
<text x="259.1" y="285.1">Date</text>
<text x="271" y="285">By</text>
<text x="321.8" y="285.8">FILENAME</text>
</g>
<text font-size="2.4" x="267.6" y="241.2">S.A</text>
<g font-size="2">
<text x="205.3" y="131.2">F3</text>
<text x="199.2" y="132.5">1 AMP</text>
<text x="199.2" y="147.4">1 AMP</text>
<text x="205.3" y="146.1">F4</text>
<text x="199.2" y="166.3">1 AMP</text>
<text x="205.3" y="165">F5</text>
<text x="199.2" y="184.1">1 AMP</text>
<text x="205.3" y="182.8">F6</text>
<text x="199.2" y="200.2">1 AMP</text>
<text x="205.3" y="198.9">F7</text>
</g>
</svg>
